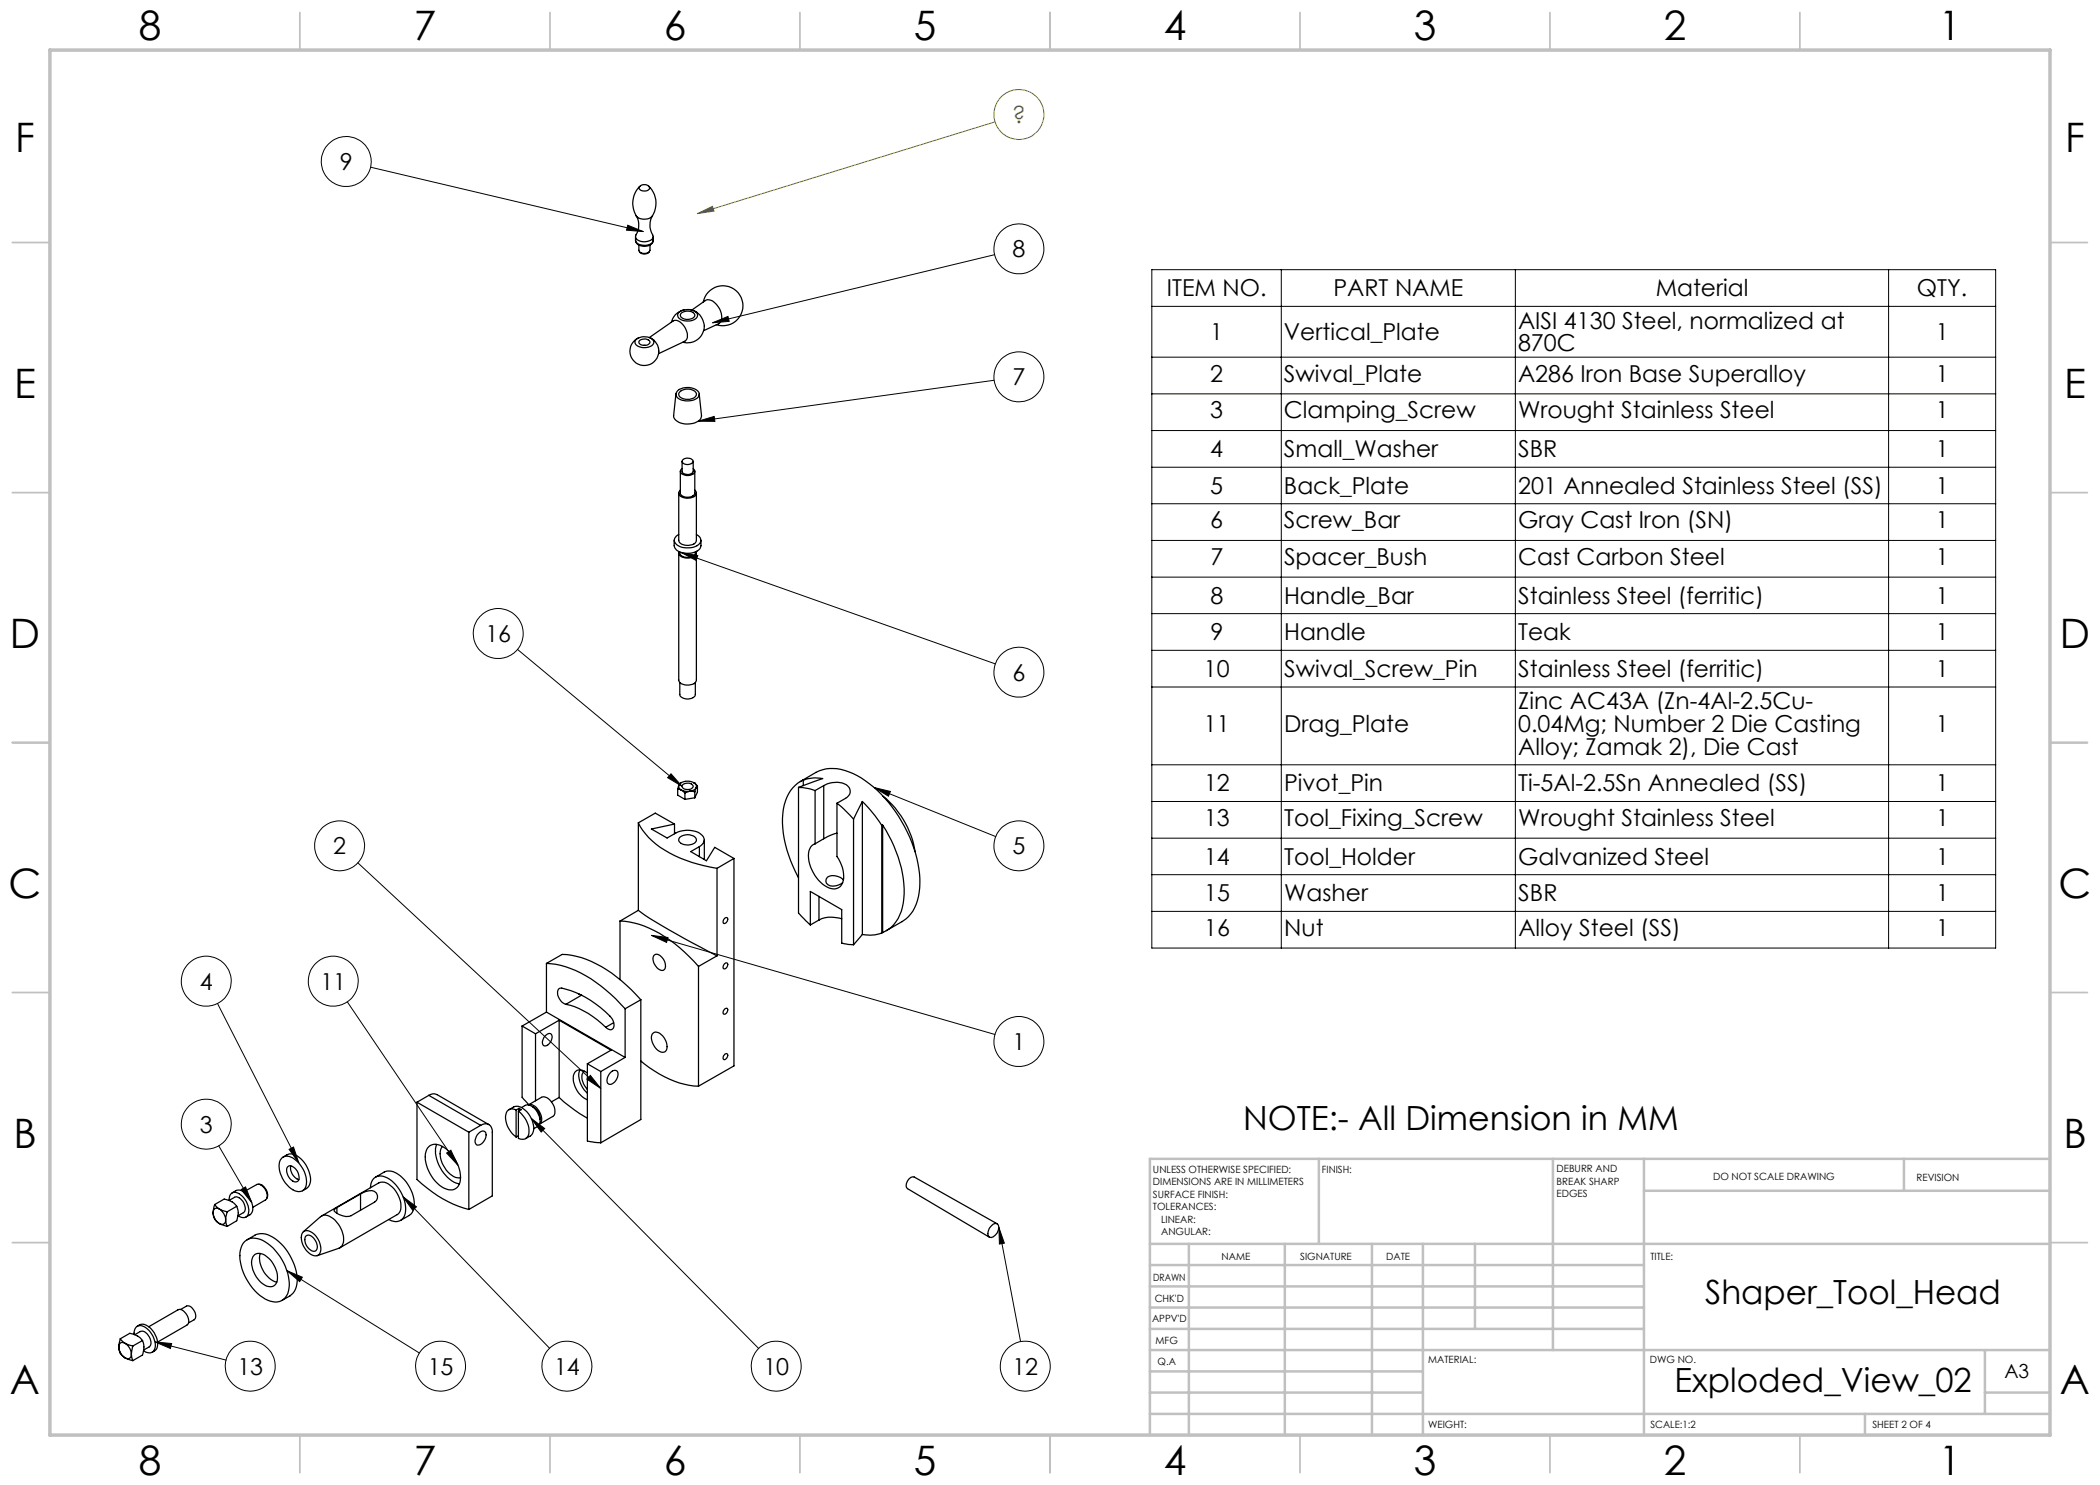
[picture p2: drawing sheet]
<svg xmlns="http://www.w3.org/2000/svg" width="420mm" height="297mm" viewBox="0 0 420 297" stroke-linecap="round" stroke-linejoin="round" font-family="sans-serif">
<g fill="none" stroke="#000" stroke-width=".2">
<path d="M74.1 33.4l54.6 12.9M125.6 45l3.1 1.3-3.4-.3zM198.9 50.9l-56.4 13.7M230.4 53.9h168.7v135.7h-168.7zM256.3 53.9v135.7M303.1 53.9v135.7M377.7 53.9v135.7M142.5 64.6l3.1-1.3 .2 1zM198.8 76.1l-59.2 8.1M230.4 61.3h168.7M230.4 71.4h168.7M230.4 78.8h168.7"/>
<path d="M139.6 84.2l3.2-.9 .2 1zM230.4 86.1h168.7M230.4 93.4h168.7M136.3 110.5l3.3 .6-.4 1zM136.3 110.5l62.8 22.3M230.4 100.7h168.7M230.4 108.1h168.7M230.4 115.4h168.7M103.5 129.9l32.9 27.4M230.4 122.7h168.7M230.4 130.1h168.7M230.4 137.4h168.7"/>
<path d="M134.2 154.8l2.2 2.5-2.9-1.8zM174.8 157.5l3.3 .8-.4 .9zM174.8 157.5l24.3 9.8M230.4 153h168.7M71.6 172.6l48.6 45.1M230.4 160.3h168.7M230.4 167.6h168.7M230.4 174.9h168.7M130.3 187.1l3.3 .4-.3 1zM130.3 187.1l68.7 19.8M230.4 182.3h168.7M43.5 200.7l16.3 31.9"/>
<path d="M69.5 200.4l22.1 32.6M118.1 215.1l2.1 2.6-2.8-1.9zM43.7 229.2l6.6 11.3M48.2 237.9l.9-.5 1.2 3.1zM57.8 229.9l.9-.5 1.1 3.2zM80.6 239.4l29.3 30.3M80.6 239.4l2.7 2-.7 .7zM89.3 230.6l.9-.6 1.4 3zM106.3 223.7l2.6 2-.7 .7zM106.3 223.7l45.4 46M57.4 254.1l26.5 16.5M57.4 254.1l3.1 1.3-.6 .9z"/>
<path d="M199.8 245.5l1.1 3.1-1 .2zM199.8 245.5l4.3 22.8M31 268.4l3.3 .3-.2 1zM31 268.4l14.2 3.6"/>
<circle cx="69.2" cy="32.3" r="5"/>
<circle cx="203.8" cy="49.8" r="5"/>
<circle cx="203.8" cy="75.4" r="5"/>
<circle cx="99.7" cy="126.7" r="5"/>
<circle cx="203.8" cy="134.4" r="5"/>
<circle cx="67.9" cy="169.2" r="5"/>
<circle cx="203.8" cy="169.2" r="5"/>
<circle cx="41.3" cy="196.2" r="5"/>
<circle cx="66.7" cy="196.2" r="5"/>
<circle cx="203.8" cy="208.3" r="5"/>
<circle cx="41.2" cy="224.8" r="5"/>
<circle cx="50" cy="273.2" r="5"/>
<circle cx="88.1" cy="273.2" r="5"/>
<circle cx="113.4" cy="273.2" r="5"/>
<circle cx="155.2" cy="273.2" r="5"/>
<circle cx="205.1" cy="273.2" r="5"/>
</g>
<g fill="none" stroke="#808000" stroke-width=".2">
<path d="M199 24.4l-59.5 18.3M139.5 42.7l3-1.4 .3 .9z"/>
<circle cx="203.8" cy="22.9" r="5"/>
</g>
<g fill="none" stroke="#c0c0c0" stroke-width=".35">
<path d="M60 2.5v7.5M110 2.5v7.5M160 2.5v7.5M210 2.5v7.5M260 2.5v7.5M310 2.5v7.5M360 2.5v7.5M2.5 48.5h7.5M410 48.5h7.5M2.5 98.5h7.5M410 98.5h7.5M2.5 148.5h7.5"/>
<path d="M410 148.5h7.5M2.5 198.5h7.5M410 198.5h7.5M2.5 248.5h7.5M410 248.5h7.5M60 287v7.5M110 287v7.5M160 287v7.5M210 287v7.5M260 287v7.5M310 287v7.5M360 287v7.5"/>
</g>
<g fill="none" stroke="#c0c0c0" stroke-width=".5">
<path d="M263.8 231.8v17M310.6 231.8v38.2M328.8 231.8v55.2M328.8 238.2h81.2M380.8 231.8v6.4M410 231.8h-180v55.2M230 248.8h180M230 257.3h98.8M230 253h98.8M237.8 248.8v38.2M257 248.8v38.2M274.4 248.8v38.2"/>
<path d="M284.6 248.8v38.2M295 248.8v17M230 265.8h98.8M230 261.5h98.8M230 278.5h54.6M230 274.3h54.6M230 270h180M397 278.5h13M397 270v12.8M230 282.8h180M373 282.8v4.2"/>
</g>
<path d="M10 10h400v277h-400z" fill="none" stroke="#c0c0c0" stroke-width=".7"/>
<g fill="#000">
<path d="M134.2 154.8l2.2 2.5-2.9-1.8z"/>
<path d="M125.6 45l3.1 1.3-3.4-.3zM139.6 84.2l3.2-.9 .2 1zM142.5 64.6l3.1-1.3 .2 1zM136.3 110.5l3.3 .6-.4 1zM174.8 157.5l3.3 .8-.4 .9zM130.3 187.1l3.3 .4-.3 1zM199.8 245.5l1.1 3.1-1 .2zM118.1 215.1l2.1 2.6-2.8-1.9zM106.3 223.7l2.6 2-.7 .7zM31 268.4l3.3 .3-.2 1zM57.4 254.1l3.1 1.3-.6 .9zM80.6 239.4l2.7 2-.7 .7zM48.2 237.9l.9-.5 1.2 3.1zM57.8 229.9l.9-.5 1.1 3.2zM89.3 230.6l.9-.6 1.4 3z"/>
</g>
<path d="M139.5 42.7l3-1.4 .3 .9z" fill="#808000"/>
<g fill="none" stroke="#000" stroke-width=".25">
<path d="M127.9 37.3a1.25 1.25 0 0 1 2 .3 1.26 1.26 0 0 1-2.1 .1zM128 37.3a4.8 4.8 0 0 0-.8 5.9M129.8 37.2a4.8 4.8 0 0 1 .7 6M127.1 48a1.86 1.86 0 0 0 2.8 1.1l.5-.4 .2-.7M127.1 48a1.49 1.49 0 0 0 1.7 1.1 1.44 1.44 0 0 0 1.8-1.1M127.1 47.3v.7M127.2 43.2a4.1 4.1 0 0 1-.1 4.1 1.82 1.82 0 0 0 2.5 1 .93 .93 0 0 0 .9-.5 .93 .93 0 0 0-.1-1 3.8 3.8 0 0 1 .1-3.6M127.2 43.2a2.3 2.3 0 0 0 3.3 0M127.8 49v1.1a1.28 1.28 0 0 0 2.2 0v-1.1M127.9 50.3a1.29 1.29 0 0 0 2 0M130.6 47.3v.7M127.2 67.9a2.62 2.62 0 0 1 3.4 .1 .95 .95 0 0 1-.9 1.4 2.38 2.38 0 0 1-2.7-.8z"/>
<path d="M127.8 67.6a2.87 2.87 0 0 0-1.2 4.4 2.87 2.87 0 0 0 4.6 0 2.87 2.87 0 0 0-1.2-4.4M128 68a1.34 1.34 0 0 1 2 .5 1.34 1.34 0 0 1-2.2 0zM128.7 69.1h.3M129.9 67.5l4.7-3.3a1.83 1.83 0 0 1 2.2 1.1 2.31 2.31 0 0 1 .3 2.9l-5.4 2.5M135.2 78.8l-.5 4.3a2.41 2.41 0 0 0 2.9 1.7 2.76 2.76 0 0 0 2.6-1.3l.1-.4-.5-4.3M135.6 78.1a3.2 3.2 0 0 1 4.1 .3l.1 .3a1.59 1.59 0 0 1-1.8 1.4 2.53 2.53 0 0 1-2.8-1l.1-.5zM135.8 62.5a2.61 2.61 0 0 1 3.7 .4 1.43 1.43 0 0 1-1.7 1.3 1.93 1.93 0 0 1-2.3-1.1zM135.9 78.5a2.31 2.31 0 0 1 3.4 .2v.2a1.71 1.71 0 0 1-2.1 1l-.7-.2a.83 .83 0 0 1-.6-1.2zM136.2 62.6a1.89 1.89 0 0 1 2.8 .4 1.45 1.45 0 0 1-2.1 .8l-.7-.4a.55 .55 0 0 1 0-.8zM136.8 62a3.2 3.2 0 0 0-2.5 2.4M138.2 62a3.3 3.3 0 0 1 2.6 4 3.3 3.3 0 0 1-4.2 2.4M138.4 62l2.7-1.9a1.88 1.88 0 0 1 2.3 .9 2.89 2.89 0 0 1 .5 3.6l-3.2 1.5"/>
<path d="M140.7 60.4a4 4 0 0 1 4.8-3.1 4 4 0 0 1 2.9 5 4 4 0 0 1-5.1 2.6M135.7 98.6v9.5a1.62 1.62 0 0 0 2.1 1l1-.3 .5-.6v-9.6M136.1 94.3v4.3a1.73 1.73 0 0 0 2.6 .5l.3-.4v-4.4M136.1 98a.84 .84 0 0 0-.3 1 .84 .84 0 0 0 .8 .5 2.2 2.2 0 0 0 2.7-.8l-.1-.4-.2-.3M136.4 92.3v2a1.29 1.29 0 0 0 2.2 0v-2M136.4 93.7a.63 .63 0 0 0-.3 .7 .63 .63 0 0 0 .6 .5 1.71 1.71 0 0 0 2.3-.6l-.4-.6M136.5 92a1.41 1.41 0 0 1 2.1 .2 1.24 1.24 0 0 1-1.1 .7 1.24 1.24 0 0 1-1.1-.7zM134.8 108.1a2.08 2.08 0 0 0 .3 1.7 3.7 3.7 0 0 0 4.8 0 2.38 2.38 0 0 0 .3-1.7M135.7 106.9a1.16 1.16 0 0 0-.8 1.1 1.16 1.16 0 0 0 .7 1.1 3.6 3.6 0 0 0 4.5-.7l.1-.2a1.25 1.25 0 0 0-.9-1.3M135.7 110.6v25.4a1.62 1.62 0 0 0 2.1 1l1-.3 .5-.6v-25.5M135.8 110.3a1.08 1.08 0 0 0 1.2 1.3 1.97 1.97 0 0 0 2.3-.9l-.1-.4M136 110.4a1.12 1.12 0 0 0 1.3 1.1 1.32 1.32 0 0 0 1.8-1.1"/>
<path d="M136 136.5v2.4a1.54 1.54 0 0 0 2 .8l.8-.3 .3-.4v-2.5M135.5 157.8l.7 .2M135.5 157.8v1.2l1.5 .9M135.8 157a.77 .77 0 0 0 .4 1M135.8 157l-.3 .8M136.2 156.6l-.4 .4M136.2 158l1.1 .3h.7M136.2 158l.8 .6M136.5 157a1.32 1.32 0 0 1 2.1 .3 1.34 1.34 0 0 1-2.2 0zM137 158.6v1.3M138 158.3l1 .1M138 158.3l-1 .3"/>
<path d="M138.8 156.6a2.38 2.38 0 0 0-3 .4M138.8 156.6a.77 .77 0 0 1 .4 .9M138.8 156.6l.7 .6M138.9 156.6h.1M139 158.4v1.2M139 159.6l-2 .3M139.2 157.5a1.54 1.54 0 0 1-1.2 .8M139.2 157.5l-.2 .9M139.5 157.2l-.3 .3M139.5 157.2v1.2l-.5 1.2M159.7 157.5l2 .2 1.3 .4M159.7 157.5v25.1l2.4 2.4"/>
<path d="M160.1 156.3l3.1-1.8a7.9 7.9 0 0 1 7.4 .2 26 26 0 0 1 12.5 15.9 15.7 15.7 0 0 1-.2 11l-.8 1.2-.9 1-3.9 2.3M160.7 156a7.1 7.1 0 0 1 3.8-.3l-4.8 1.8M160.7 156l.1-.1a7.5 7.5 0 0 0-4.2 6.9 23.5 23.5 0 0 0 3.1 12.8M160.7 156v1.1M163 158.1v10.7M164.7 157.1a4.6 4.6 0 0 1 4.9 .1 1.46 1.46 0 0 1-.5 2.5l-1.7 1M164.7 157.1l-1.7 1M164.7 157.1v10.6M176.6 159.2a17.9 17.9 0 0 1 6.4 11.2M127.7 164.6a16 16 0 0 0 9.5 7.4l2.4 .8 3.8 .9M127.7 164.6l3.4-2 3.8 2.2M127.7 164.6v17.5"/>
<path d="M134.9 164.8l-4.6 1 3.1 1.8a7 7 0 0 1 3.1-1.4 4.1 4.1 0 0 1 4.2 1.2 1.42 1.42 0 0 1-.8 1.9M134.9 164.8v2M136 167.5a2.37 2.37 0 0 1 3.2 .2 1.06 1.06 0 0 1-1.2 1.2 2.02 2.02 0 0 1-2.3-.8zM139.9 169.3l-1.8 1 3.2 1.9 1.6-2.7 3.9 2.2M139.9 169.3v2M140.9 168v3.9M143.4 173.7v17.5M146.8 171.7l-3.4 2M146.8 171.7v41.5l-7.1 4M163.8 179.3v4.7M164.7 167.7l-1.7 1.1M167.4 160.7l1.3 1 2 2.1"/>
<path d="M167.4 160.7v10.6a6.2 6.2 0 0 1 1.1 5.3 2.17 2.17 0 0 1-3.5 .6 7.5 7.5 0 0 1-3.2-7 1.89 1.89 0 0 1 1.2-1.4M167.4 166.6l-1.4 .5-1.3 .6M168.7 176a2.78 2.78 0 0 0-3.2-.6 1.09 1.09 0 0 0-.2 1.4 1.09 1.09 0 0 0 1.3 .4 3.2 3.2 0 0 0 1.9-.7M170.7 163.8v25.1M172.5 160.3a27.9 27.9 0 0 1 3.9 4.8M172.5 160.3l-1.8 3.5M172.5 160.3v26.6M176.4 165.1v21.5M176.5 165a24.5 24.5 0 0 1 4.3 14.7 7.6 7.6 0 0 1-4.3 6.8M176.5 165l-.1 .1M176.5 165v21.5M109.3 192.7a19.8 19.8 0 0 1 11.9 5.3l2 1.8 1.8 2"/>
<path d="M109.3 192.7l3.1-1.8a19.8 19.8 0 0 1 11.9 5.3l2 1.8 1.9 2M109.3 192.7v9.7M115.7 198.8l.6 .2-3.1 1.9M124 184.2a18 18 0 0 1 9.9 3.8l3 2.4 2.8 2.9M124 184.2v11.7M127.7 182.1a128.1 128.1 0 0 0 15.7 9.1M127.7 182.1l-3.7 2.1M128.2 200v23.9l-8 4.7M128.2 200l-3.2 1.8M130.8 191.1a1.05 1.05 0 0 1 1.6 .4 2.04 2.04 0 0 1 .5 2.4 1.44 1.44 0 0 1-1.9-1l-.4-1zM139.7 193.3v23.9M143.4 191.2l-3.7 2.1"/>
<path d="M144.9 192.8l.4-.2a.69 .69 0 0 1 .1 .8 .69 .69 0 0 1-.7 .3l-.1-.2zM145 183.6l.3-.1a.69 .69 0 0 1 .1 .8 .69 .69 0 0 1-.7 .4l-.1-.5zM162.1 185v-6.7l6.2 3.6v6.7l2.4 .3M163.8 184l-1.7 1M168.3 183.8l-1.2-.3a5 5 0 0 0-3.3 .5M172.5 186.9l-1.8 2M176.4 186.6a7.1 7.1 0 0 1-3.9 .3M176.5 186.5l-.1 .1M85.8 219.1a1.65 1.65 0 0 1 1.6-.2l10.4 6M85.8 219.1l10.3 6M85.8 219.1l-2.4 1.3M104.4 205.2v14.3l1.4 1.4"/>
<path d="M104.4 205.2l2.7 1.6M107.1 206.8v13.4M109.2 207a.7 .7 0 0 1 1-.2 .7 .7 0 0 1 .1 1 1.36 1.36 0 0 1-1.6 1.3 1.71 1.71 0 0 1 .5-2.1zM109.3 202.4l15.7 9.1M109.3 202.4l-4.9 2.8M111.8 219.5l3.1 2.5 2.6 1.6M111.8 204l10.4 6-4.7 2.8M111.8 204l-4.7 2.8M111.8 204v15.5M111.8 219.5l-1.5 .9M113.2 200.9a2.44 2.44 0 0 1-1.5-3.1l.4-.2a18.7 18.7 0 0 1 10.3 6.2l.4 1.1a.83 .83 0 0 1-.3 .9 .83 .83 0 0 1-1.1-.1l-.3-.2M113.2 200.9a16.6 16.6 0 0 1 7.9 4.6"/>
<path d="M116 214a4.4 4.4 0 0 0 1.5 4.6M116.9 214.2a1.93 1.93 0 0 0-.2 2.5l.8 1.2M117.5 212.8v15.4l2.7 .4M117.5 214.6a1.61 1.61 0 0 0-2.7 .1 4.7 4.7 0 0 0 2.7 5.3M117.5 212.8l2.7 1.5M120.2 214.3v14.3M122 214.6a.82 .82 0 0 1 .9-.5 .82 .82 0 0 1 .7 .7 1.93 1.93 0 0 1-1.8 2 1.32 1.32 0 0 1 0-1.9zM122.7 204.5l-1.6 1M125 211.5l-4.8 2.8M125 201.8v9.7M128.2 212.2a19.5 19.5 0 0 0 11.5 5M130.5 206.8a1.3 1.3 0 0 1 2 .3 2.75 2.75 0 0 1 .7 3.1 1.41 1.41 0 0 1-2.1-.7 2.8 2.8 0 0 1-.6-2.7z"/>
<path d="M145 210.8l.3-.1a.69 .69 0 0 1 .1 .8 .69 .69 0 0 1-.7 .4l-.1-.5zM145 201.8l.3-.2a.69 .69 0 0 1 .1 .8 .69 .69 0 0 1-.7 .4l-.1-.5zM46.4 238.6a1.82 1.82 0 0 1 2.8 .2 3.6 3.6 0 0 1 1.1 3.8l-.3 .4-.8 .4M48.8 238.4l2.5-1.5a1.57 1.57 0 0 1 1.9 1.2l.2 1-.2 .8-2.6 1.6M51.8 236.9a2.19 2.19 0 0 1 1.6 2.7M56.5 231.5a2.3 2.3 0 0 1 2.8 .7 5.2 5.2 0 0 1 1.8 5.4 1.8 1.8 0 0 1-2.9 .1 5.8 5.8 0 0 1-2.3-5.3zM56.6 231.4a2.39 2.39 0 0 1 3.5 .3 5.7 5.7 0 0 1 1.9 5l-.3 .7-1.2 .8M57.5 233.4a1.36 1.36 0 0 1 1.9 .8l.4 1.1a.84 .84 0 0 1-.4 1 .84 .84 0 0 1-1.1-.3 2.31 2.31 0 0 1-.8-2.6zM58.2 233.2a2.46 2.46 0 0 0 1.6 2.7M72.1 238.8a3.5 3.5 0 0 1 2.8-.5 1.24 1.24 0 0 1 0 2.1l-4.7 2.7a3.5 3.5 0 0 1-3.4-.9l.2-.4 .4-.3M72.1 238.8l-4.7 2.7M72.1 238.8v3.2"/>
<path d="M74.1 237.6a2.1 2.1 0 0 1 1-2.1 2.1 2.1 0 0 1 2.3 0 7.4 7.4 0 0 1 3.6 7.2 2.04 2.04 0 0 1-3.2 1.2M75.1 235.4l1.7-1a3.1 3.1 0 0 1 3.6 1.1 6.9 6.9 0 0 1 2.2 6.6l-.8 1-1.7 1M83.4 220.4v15.5a23.8 23.8 0 0 0 10.4 6M83.4 220.4l10.4 6M85.7 229.4a2.31 2.31 0 0 1 3.1 .1 7.5 7.5 0 0 1 3.2 6.9 2.02 2.02 0 0 1-3.2 1.2 7.4 7.4 0 0 1-3.6-7.2zM87.3 228.9a7 7 0 0 0 2.2 6.6l1.3 1 1.1 .3M88.5 229.3a3.4 3.4 0 0 0 .2 3.8 3.8 3.8 0 0 0 3.4 2.4M93.8 226.4v15.5M95.6 226.8a.82 .82 0 0 1 .8-.6 .82 .82 0 0 1 .8 .5 2.05 2.05 0 0 1-1.8 2.3l-.1-.1a1.73 1.73 0 0 1 .3-2.1zM96.1 225.1a1.43 1.43 0 0 1 1.7-.2 1.43 1.43 0 0 1 .7 1.5v12.8l-4.7 2.7M96.1 225.1l-2.3 1.3M101.8 221.9a2.16 2.16 0 0 1 3.2 .1 4.6 4.6 0 0 1 1.6 4.6 2.11 2.11 0 0 1-1.5 1.1"/>
<path d="M103.2 222a1.37 1.37 0 0 0-1.4 0 1.37 1.37 0 0 0-.7 1.3 5.1 5.1 0 0 0 2.1 4.1M103.2 222v5.4M103.7 222.2a4.8 4.8 0 0 1 2 4.9 1.32 1.32 0 0 1-2 .6zM103.7 227.2l-.5 .2M103.8 221.7l.4 .2-.5 .3M103.8 221.7l-.6 .3M103.8 221.7v.5M104.3 221.5a1.66 1.66 0 0 1 2.7 .3 2.83 2.83 0 0 1 .7 3.4l-.9 .5M105.7 221l2.6-1.5a1.86 1.86 0 0 1 2.2 1.1 2.26 2.26 0 0 1 .2 2.6l-2.8 1.6a1.75 1.75 0 0 0 .1-2.3 2.16 2.16 0 0 0-2.3-1.5zM106.5 221.4a2.65 2.65 0 0 1 1.5 2.5M42.6 242.5a2.7 2.7 0 0 0 1.3 2.2M42.6 242.5l.3 1.3 1 .9"/>
<path d="M42.9 240.9l1.9-1.1 1.6 .5 .9 1M42.9 240.9l1 .9M42.9 240.9l-.3 1.6M43.9 241.8l1.5 .6M43.9 241.8a2.65 2.65 0 0 1 1.2 2.2M43.9 241.8a.76 .76 0 0 0-.9-.1 .76 .76 0 0 0-.4 .8M43.9 244.7l1.5 .6M45.1 244a.76 .76 0 0 1-.3 .8 .76 .76 0 0 1-.9-.1M45.1 244l.3 1.3M45.4 242.4l-.3 1.6M45.8 240.1l1.1-.6a1.57 1.57 0 0 1 1.9 1.1l.3 1-.1 .6-.3 .3-1.1 .7M45.9 240.1a1.27 1.27 0 0 1 .6-1.6 1.27 1.27 0 0 1 1.6 .5 3.4 3.4 0 0 1 1.3 4.3l-.8 .2-1-.3"/>
<path d="M47.3 241.3l.4 1.2-.4 1.7-1.9 1.1M47.3 241.3l-1.9 1.1M48.9 248.3a3.6 3.6 0 0 1 4.7 .4 10.6 10.6 0 0 1 4.2 9 2.77 2.77 0 0 1-4.2 2.4 10.7 10.7 0 0 1-5.6-9.5l.4-1.5zM49.4 248a4.6 4.6 0 0 1 2.7-1.3 6.7 6.7 0 0 1 5 3.1 9.7 9.7 0 0 1 2.2 7.5 3.1 3.1 0 0 1-1.3 1.9l-1.6 .9M51 250.9a2.38 2.38 0 0 1 2.8 .8 4.7 4.7 0 0 1 1.4 5.1 1.72 1.72 0 0 1-2.6 0 5.4 5.4 0 0 1-2.2-5.1zM52 250.7a5.2 5.2 0 0 0 3.4 5.7M60.7 246.3a1.9 1.9 0 0 1 2.4 .8 3.4 3.4 0 0 1 .8 3.8 1.66 1.66 0 0 1-2.4-.6 3.5 3.5 0 0 1-1-3.7zM60.7 246.3l3.4-3a1.91 1.91 0 0 1 2.5 .4 5.1 5.1 0 0 1 1.9 5.1l-.6 .8-4.5 1.5M61.2 247.2a1.42 1.42 0 0 1 1.9 1l.3 .7a.9 .9 0 0 1-.3 1.3 .9 .9 0 0 1-1.2-.4 2.17 2.17 0 0 1-.7-2.6zM64.3 243.2l11.5-6.6a2.32 2.32 0 0 1 2.7 .8 4.7 4.7 0 0 1 1.4 5.1l-.5 .4-11.4 6.7M67.4 241.5v1.1M198.3 245.2l.3-.4 .5-.1 .4 .1a1.89 1.89 0 0 1-1.2 2.7l-.4-.1a1.53 1.53 0 0 1 .4-2.2z"/>
<path d="M199.4 244.8l-16.6-9.4a1.55 1.55 0 0 0-1.3 2.3l16.4 9.7M23.8 269.4a2.78 2.78 0 0 0 1.2 2.2M23.8 269.4v.1a2.16 2.16 0 0 0 1.2 2.1M24.1 267.8l1.9-1.1 1.6 .6 .9 .8M24.1 267.8l.9 .9M24.1 267.8l-.3 1.6M25 268.7a2.81 2.81 0 0 1 1.3 2.1M25 268.7l1.6 .5M25 268.7a.74 .74 0 0 0-.9-.1 .74 .74 0 0 0-.3 .8M25 271.6l1.6 .5M26.3 270.8l.3 1.3M26.3 270.8a.77 .77 0 0 1-.4 .9 .77 .77 0 0 1-.9-.1"/>
<path d="M26.6 269.2l-.3 1.6M26.8 266.9a1.36 1.36 0 0 1 .6-1.6 1.36 1.36 0 0 1 1.7 .2 4.3 4.3 0 0 1 1.8 4.3 1.3 1.3 0 0 1-2.2 .4M27 266.9l1-.6a1.88 1.88 0 0 1 2.1 1.8l.1 .6-.2 .5-1.3 .8M27.4 265.3a1.73 1.73 0 0 1 2.6 .2 4 4 0 0 1 1.3 4.3l-.9 .6M28.5 268.1l.3 1.3-.3 1.6-1.9 1.1M28.5 268.1l-1.9 1.1M29.7 265.4l5.9-3.4a1.88 1.88 0 0 1 2.1 1.7v.7l-.3 .6-5.9 3.4M36.1 261.9l1.2-.7a1.7 1.7 0 0 1 1.8 1.7v.6l-.2 .4-1.2 .7"/>
</g>
<g font-size="8.1">
<text x="27.8" y="8">8</text>
<text x="82.8" y="8">7</text>
<text x="132.8" y="8">6</text>
<text x="182.8" y="8">5</text>
<text x="232.8" y="8">4</text>
<text x="282.8" y="8">3</text>
<text x="332.8" y="8">2</text>
<text x="387.8" y="8">1</text>
<text x="3" y="30.4">F</text>
<text x="413" y="30.4">F</text>
<text x="2.8" y="79.6">E</text>
<text x="412.8" y="79.6">E</text>
<text x="2" y="129.6">D</text>
<text x="412" y="129.6">D</text>
<text x="1.7" y="179.6">C</text>
<text x="411.7" y="179.6">C</text>
<text x="2.7" y="229.6">B</text>
<text x="412.7" y="229.6">B</text>
<text x="2" y="278.9">A</text>
<text x="412" y="278.9">A</text>
<text x="27.8" y="295">8</text>
<text x="82.8" y="295">7</text>
<text x="132.8" y="295">6</text>
<text x="182.8" y="295">5</text>
<text x="232.8" y="295">4</text>
<text x="282.8" y="295">3</text>
<text x="332.8" y="295">2</text>
<text x="387.8" y="295">1</text>
</g>
<g font-size="6.7">
<text x="248.6" y="226.1">NOTE:- All Dimension in MM</text>
<text x="341" y="260.9">Shaper_Tool_Head</text>
<text x="334.9" y="278.4">Exploded_View_02</text>
</g>
<text font-size="4.7" fill="#808000" x="202.4" y="24.6">?</text>
<g font-size="4.7">
<text x="68" y="34">9</text>
<text x="202.5" y="51.4">8</text>
<text x="233.4" y="59.3">ITEM NO.</text>
<text x="266.7" y="59.3">PART NAME</text>
<text x="331.1" y="59.3">Material</text>
<text x="383.4" y="59.3">QTY.</text>
<text x="303.6" y="65.8">AISI 4130 Steel, normalized at</text>
<text x="242" y="68">1</text>
<text x="256.8" y="68">Vertical_Plate</text>
<text x="303.6" y="70.3">870C</text>
<text x="387.1" y="68">1</text>
<text x="202.5" y="77">7</text>
<text x="242" y="76.3">2</text>
<text x="256.8" y="76.3">Swival_Plate</text>
<text x="303.6" y="76.3">A286 Iron Base Superalloy</text>
<text x="387.2" y="76.3">1</text>
<text x="242.1" y="83.7">3</text>
<text x="256.8" y="83.7">Clamping_Screw</text>
<text x="303.6" y="83.7">Wrought Stainless Steel</text>
<text x="387.2" y="83.7">1</text>
<text x="242.1" y="91.4">4</text>
<text x="256.8" y="91.4">Small_Washer</text>
<text x="303.6" y="91.4">SBR</text>
<text x="387.2" y="91.4">1</text>
<text x="242.1" y="98.8">5</text>
<text x="256.8" y="98.8">Back_Plate</text>
<text x="303.6" y="98.8">201 Annealed Stainless Steel (SS)</text>
<text x="387.2" y="98.8">1</text>
<text x="242.1" y="105.7">6</text>
<text x="256.8" y="105.7">Screw_Bar</text>
<text x="303.6" y="105.7">Gray Cast Iron (SN)</text>
<text x="387.2" y="105.7">1</text>
<text x="242.1" y="113">7</text>
<text x="256.8" y="113">Spacer_Bush</text>
<text x="303.6" y="113">Cast Carbon Steel</text>
<text x="387.2" y="113">1</text>
<text x="242.1" y="120.7">8</text>
<text x="256.8" y="120.7">Handle_Bar</text>
<text x="303.6" y="120.7">Stainless Steel (ferritic)</text>
<text x="387.2" y="120.7">1</text>
<text x="97.1" y="128.4">16</text>
<text x="242.1" y="128.1">9</text>
<text x="256.8" y="128.1">Handle</text>
<text x="303.6" y="128.1">Teak</text>
<text x="387.2" y="128.1">1</text>
<text x="202.5" y="136.1">6</text>
<text x="240.8" y="135.4">10</text>
<text x="256.8" y="135.4">Swival_Screw_Pin</text>
<text x="303.6" y="135.4">Stainless Steel (ferritic)</text>
<text x="387.2" y="135.4">1</text>
<text x="303.6" y="141.9">Zinc AC43A (Zn-4Al-2.5Cu-</text>
<text x="240.8" y="146.4">11</text>
<text x="256.8" y="146.4">Drag_Plate</text>
<text x="303.6" y="146.4">0.04Mg; Number 2 Die Casting</text>
<text x="387.2" y="146.4">1</text>
<text x="303.6" y="150.9">Alloy; Zamak 2), Die Cast</text>
<text x="240.8" y="158.3">12</text>
<text x="256.8" y="158.3">Pivot_Pin</text>
<text x="303.7" y="158.3">Ti-5Al-2.5Sn Annealed (SS)</text>
<text x="387.2" y="158.3">1</text>
<text x="240.8" y="165.2">13</text>
<text x="256.8" y="165.2">Tool_Fixing_Screw</text>
<text x="303.7" y="165.2">Wrought Stainless Steel</text>
<text x="387.2" y="165.2">1</text>
<text x="66.6" y="170.8">2</text>
<text x="202.5" y="170.8">5</text>
<text x="240.8" y="172.9">14</text>
<text x="256.8" y="172.9">Tool_Holder</text>
<text x="303.7" y="172.9">Galvanized Steel</text>
<text x="387.2" y="172.9">1</text>
<text x="240.8" y="180.3">15</text>
<text x="256.8" y="180.3">Washer</text>
<text x="303.7" y="180.3">SBR</text>
<text x="387.2" y="180.3">1</text>
<text x="240.8" y="187.2">16</text>
<text x="256.8" y="187.2">Nut</text>
<text x="303.7" y="187.2">Alloy Steel (SS)</text>
<text x="387.2" y="187.2">1</text>
<text x="40" y="197.9">4</text>
<text x="64.1" y="197.9">11</text>
<text x="202.5" y="210">1</text>
<text x="40" y="226.5">3</text>
<text x="47.5" y="274.9">13</text>
<text x="85.5" y="274.9">15</text>
<text x="110.8" y="274.9">14</text>
<text x="152.7" y="274.9">10</text>
<text x="202.5" y="274.9">12</text>
</g>
<text font-size="3.9" x="400.9" y="275.5">A3</text>
<g font-size="2">
<text x="230.6" y="234.6">UNLESS OTHERWISE SPECIFIED:</text>
<text x="230.6" y="237.1">DIMENSIONS ARE IN MILLIMETERS</text>
<text x="230.6" y="239.6">SURFACE FINISH:</text>
<text x="264.4" y="234.6">FINISH:</text>
<text x="311.3" y="234.5">DEBURR AND</text>
<text x="311.3" y="237">BREAK SHARP</text>
<text x="311.3" y="239.5">EDGES</text>
<text x="342.6" y="236">DO NOT SCALE DRAWING</text>
<text x="383.3" y="236.2">REVISION</text>
<text x="230.6" y="242.1">TOLERANCES:</text>
<text x="232.2" y="244.6">LINEAR:</text>
<text x="232.2" y="247.1">ANGULAR:</text>
<text x="244.3" y="252">NAME</text>
<text x="260" y="251.9">SIGNATURE</text>
<text x="277.2" y="251.9">DATE</text>
<text x="330.1" y="251.9">TITLE:</text>
<text x="230.6" y="256.1">DRAWN</text>
<text x="230.9" y="260.3">CHK'D</text>
<text x="230.4" y="264.4">APPV'D</text>
<text x="231.1" y="268.8">MFG</text>
<text x="231.5" y="273">Q.A</text>
<text x="285.6" y="272.5">MATERIAL:</text>
<text x="330" y="272.5">DWG NO.</text>
<text x="285.6" y="285.5">WEIGHT:</text>
<text x="330.1" y="285.6">SCALE:1:2</text>
<text x="374.5" y="285.6">SHEET 2 OF 4</text>
</g>
</svg>
